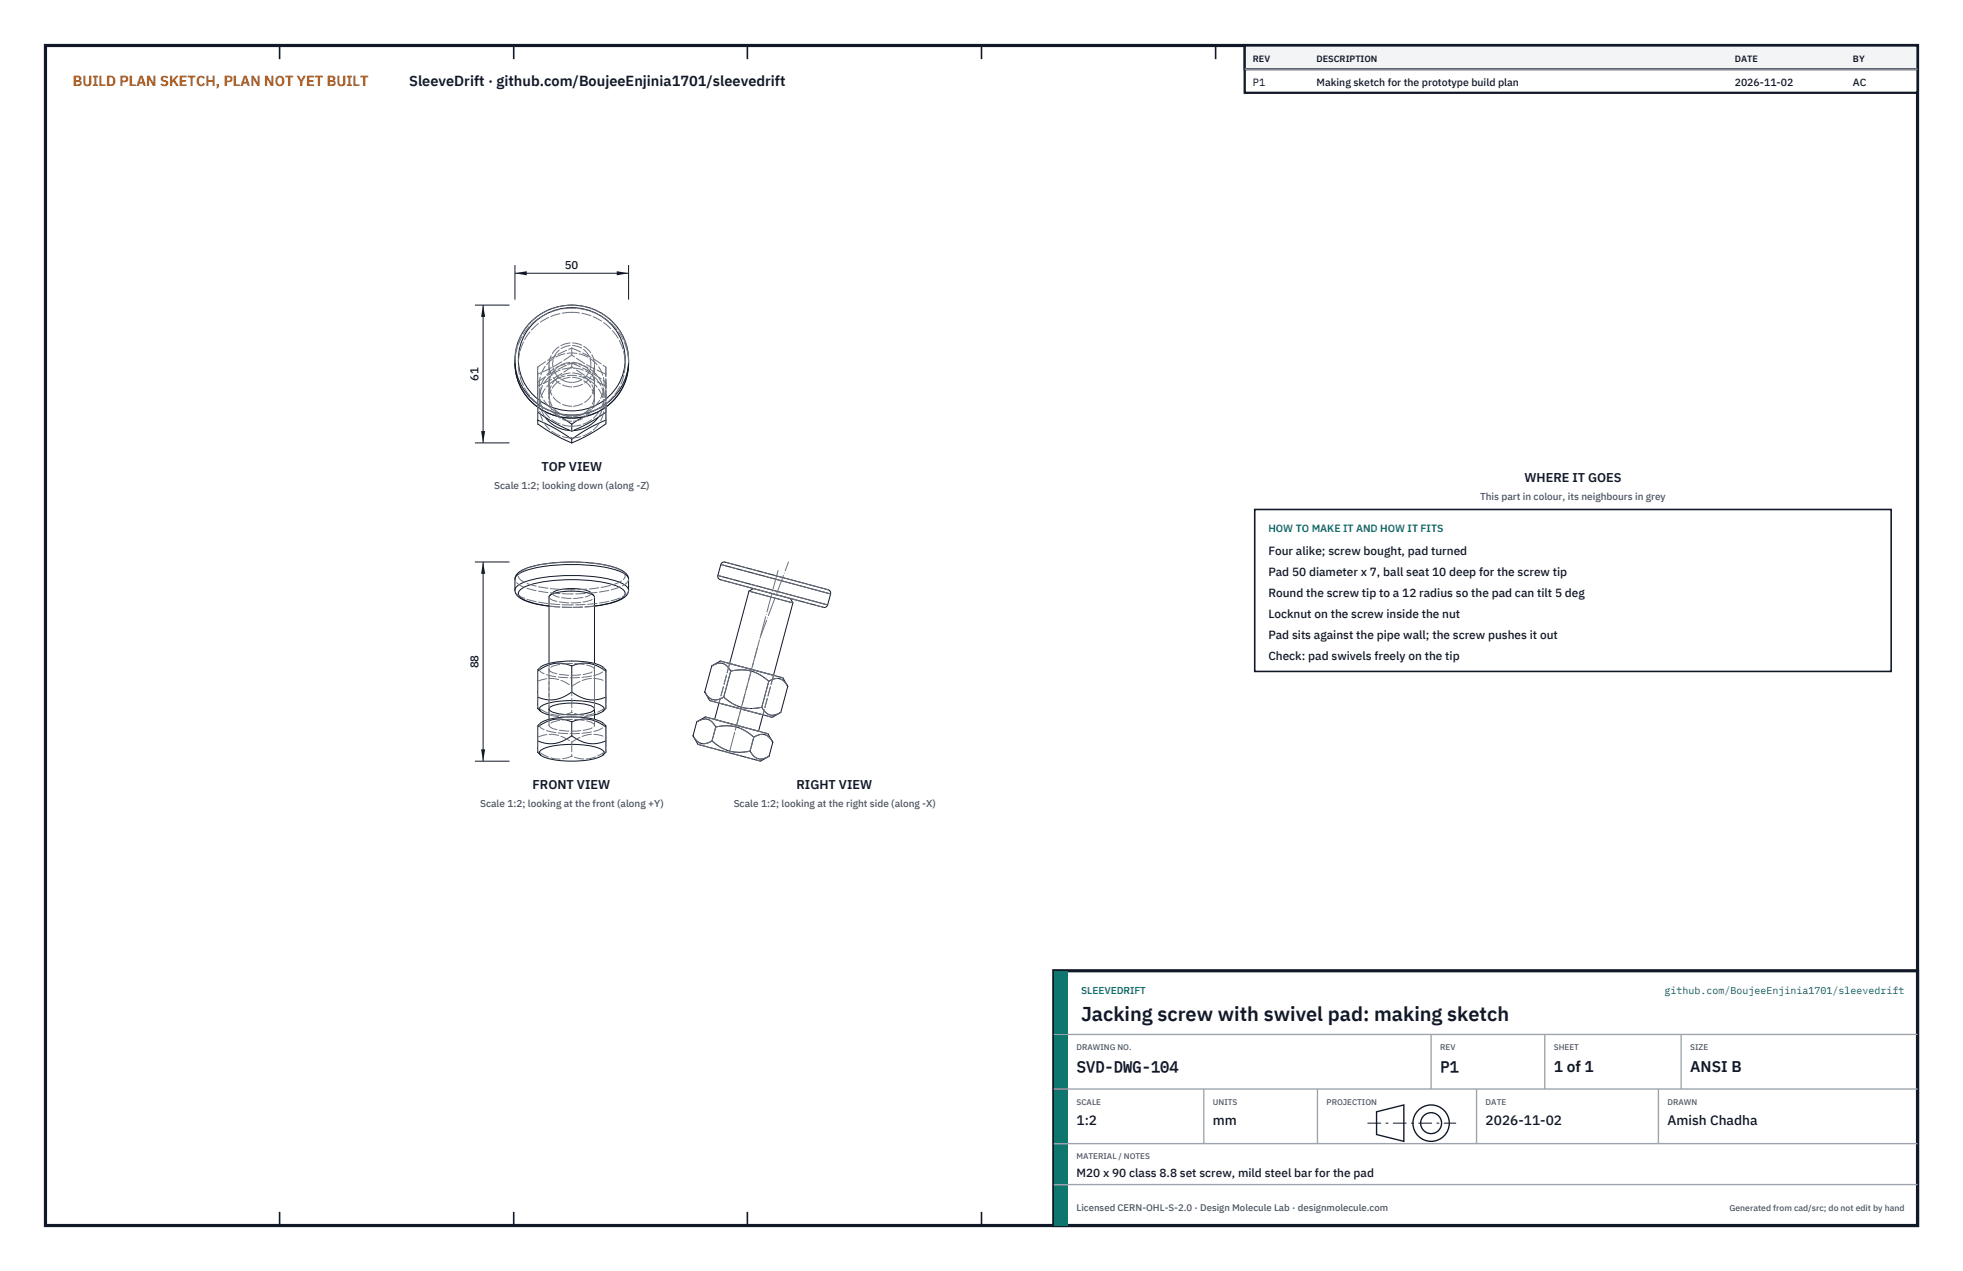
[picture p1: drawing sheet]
<svg xmlns="http://www.w3.org/2000/svg" width="432mm" height="279mm" viewBox="0 0 432 279" stroke-linecap="round" stroke-linejoin="round" font-family="sans-serif">
<path d="M10 10h411.8v259.4h-411.8z" fill="none" stroke="#111827" stroke-width=".7" stroke-linecap="butt"/>
<g fill="none" stroke="#111827" stroke-width=".35">
<path d="M61.5 10v3M113 10v3M164.4 10v3M215.9 10v3M267.4 10v3M318.9 10v3M370.3 10v3M61.5 266.4v3M113 266.4v3M164.4 266.4v3M215.9 266.4v3M267.4 266.4v3"/>
<path d="M318.9 266.4v3M370.3 266.4v3"/>
</g>
<g fill="none" stroke="#111727" stroke-width=".22">
<path d="M113.3 79.8a12.6 12.6 0 0 0 8.6 11.5 12.6 12.6 0 0 0 13.7-4 11.8 11.8 0 0 0 2.7-7.5M113.3 79.2a12.6 12.6 0 0 0 8.6 11.4 12.6 12.6 0 0 0 13.7-4 11.8 11.8 0 0 0 2.7-7.4M113.3 79.8a12.5 12.5 0 0 0 12.5 12.1 12.5 12.5 0 0 0 12.5-12.1M113.3 79.2a12.5 12.5 0 0 1 12.5-12.1 12.5 12.5 0 0 1 12.5 12.1M113.3 79.2v.6M117.7 70.7a11.8 11.8 0 0 1 12.8-2.1 11.8 11.8 0 0 1 7 10.9 11.8 11.8 0 0 1-11.7 10.8 11.8 11.8 0 0 1-11.8-10.8 11.1 11.1 0 0 1 3.7-8.8zM138.3 79.2v.6M118.3 90.6l3.7 2.4 3.8 1.8M118.3 92.4l3.7 1.7 3.8 2.4M118.3 92.4v.8l1.1 .8 3.1 1.8 3.3 1.6M118.3 90.6v1.8M118.3 89.5v1.1"/>
<path d="M119.9 91.7a7.2 7.2 0 0 0 5.6 3M123.5 91.7l2.3 1.5M125.8 93.2v1.6M125.8 96.5v.9M128.1 91.7l-2.3 1.5M131.6 91.7a7.2 7.2 0 0 1-5.5 3M133.3 90.6l-3.8 2.4-3.7 1.8M133.3 92.4l-3.8 1.7-3.7 2.4M133.3 90.6v1.8M133.3 92.4v.8l-1.2 .8-3.1 1.8-3.2 1.6M133.3 89.5v1.1M113.3 129.7a1.96 1.96 0 0 1 1.3-1.4 32.6 32.6 0 0 1 14.1-1.7 21.3 21.3 0 0 1 8.8 2l.7 .8 .1 .3"/>
<path d="M113.3 127.3a1.96 1.96 0 0 1 1.3-1.4 32.6 32.6 0 0 1 14.1-1.7 21.3 21.3 0 0 1 8.8 2l.7 .7 .1 .4M113.3 129.7a3.6 3.6 0 0 0 2.9 2.6l2.4 .6 2.2 .3a12 12 0 0 1-6.5-2 .98 .98 0 0 1 .2-1.6 17.2 17.2 0 0 1 8.1-2.1 33.2 33.2 0 0 1 13.2 1.4 1.93 1.93 0 0 1 1.7 1.9 5.1 5.1 0 0 1-3.5 1.8l-3.2 .6 3.9-.7a4.5 4.5 0 0 0 3.5-2.4l.1-.4M113.3 127.3a3.6 3.6 0 0 1 3-2.5 37.2 37.2 0 0 1 19.6 .2 3 3 0 0 1 2.4 2.3M113.3 127.3v2.4M121 130.9a12.8 12.8 0 0 1 8.1-.6l1.5 .6M121 130.9l-.2 .3v14.6M121 130.9a5.8 5.8 0 0 1 4.8-1.5 5.8 5.8 0 0 1 4.8 1.5M130.6 130.9l.2 .3v14.6M138.3 127.3v2.4M157.9 126.5l.1 .6 .4 .3 21.6 5.8a1.73 1.73 0 0 0 1.9 0l.2-.2M157.9 126.5l24.2 6.5M158.6 124.1l.2-.4 .7-.1 21.5 5.7a1.73 1.73 0 0 1 1.7 1v.3"/>
<path d="M158.6 124.1l24.1 6.5M158.6 124.1l-.7 2.4M164.8 129.9l9.6 2.6M164.8 129.9l-4.3 16M165.7 129.4l-.9 .5M173.8 131.6l.6 .9M174.4 132.5l-4.3 15.9M182.7 130.6l-.6 2.4M118.3 147.5v-.2a5.8 5.8 0 0 1 4.3-1.8 20.8 20.8 0 0 1 9.5 .8l1.2 1v.2M118.3 155.5v.2M118.3 159.8v-.2a5.8 5.8 0 0 1 4.3-1.8 20.8 20.8 0 0 1 9.5 .8l1.2 .9v.3M118.3 147.5v8.2"/>
<path d="M118.3 159.8v5.6M118.3 155.7l.6 .6M118.9 156.3l-.2-.2a.94 .94 0 0 1 .8-1.1 20.8 20.8 0 0 1 12.5 0 .94 .94 0 0 1 .8 1.1l-.2 .2M118.9 156.3l1.9 .9M120.8 155.8a1.67 1.67 0 0 1 1.4-.9 14.4 14.4 0 0 1 8.2 .4l.4 .5M120.8 155.8a1.67 1.67 0 0 0 1.4 1 14.4 14.4 0 0 0 8.2-.4l.4-.6M120.8 155.8v2.3M125.8 146.4a7 7 0 0 0-7.5 1.1M125.8 152.1a7 7 0 0 1-7.5 1.1M125.8 146.4a7 7 0 0 1 7.5 1.1M125.8 152.1a7 7 0 0 0 7.5 1.1M125.8 158.7a7 7 0 0 0-7.5 1.1"/>
<path d="M125.8 158.7a7 7 0 0 1 7.5 1.1M125.8 146.4v5.7M125.8 158.7v3.1M130.8 155.8v2.3M132.6 156.3l-1.8 .9M133.3 147.5v8.2l-.7 .6M133.3 159.8v5.6l-.7 .6M153.3 158.7a2.6 2.6 0 0 1 4.1 1.1M153.3 158.7l1.8-1.1 13.8 3.7 1.1 1.9M153.3 158.7l-.9 3.1M155 152.1a2.6 2.6 0 0 0 4.2 1.1M155 152.1l1.1 1.9 13.1 3.5 .7 .2 1.9-1.1"/>
<path d="M156.6 146.4a2.6 2.6 0 0 1 4.1 1.1M156.6 146.4l1.8-1.1 11.2 3 2.6 .7 1.1 1.9M156.6 146.4l-1.6 5.7M157.4 159.8a8.7 8.7 0 0 1 8.4 2.2M157.4 159.8l-.8 3.1M158.2 154.6l-1 3.5M159.2 153.2a8.7 8.7 0 0 0 8.4 2.3M160.7 147.5a8.7 8.7 0 0 1 8.4 2.3M160.7 147.5l-1.5 5.7M167.6 155.5a2.6 2.6 0 0 0 4.2 1.1M167.8 157.1l-.9 3.6M169.1 149.8a2.6 2.6 0 0 1 4.2 1.1"/>
<path d="M169.1 149.8l-1.5 5.7M173.3 150.9l-1.5 5.7M118.3 165.1v.3M118.3 165.4l.6 .6M118.9 166l-.2-.3a.94 .94 0 0 1 .8-1.1 20.8 20.8 0 0 1 12.5 0 .94 .94 0 0 1 .8 1.1l-.2 .3M118.9 166a14.3 14.3 0 0 0 7.6 1.3 11.7 11.7 0 0 0 6.1-1.3M125.8 161.8a7 7 0 0 1-7.5 1.1M125.8 161.8a7 7 0 0 0 7.5 1.1M152.4 161.8a2.6 2.6 0 0 0 4.2 1.1M152.4 161.8l1.1 1.8 2.6 .7 11.2 3 1.9-1.1M156.6 162.9a8.7 8.7 0 0 0 8.4 2.2M165 165.1a2.6 2.6 0 0 0 4.2 1.1"/>
<path d="M165.8 162a2.6 2.6 0 0 1 4.2 1.2M165.8 162l-.8 3.1M170 163.2l-.8 3"/>
</g>
<g fill="none" stroke="#6a7180" stroke-width=".22" stroke-dasharray="2.1 .5">
<path d="M125.8 76.5l3.7 1.8 3.8 2.4M125.8 78l-3.8 2.4-3.7 1.8M125.8 76.5v1.5M125.8 79.8l3.7 1.8 3.8 2.4M125.8 79.8v.8M125.8 67.7a12.3 12.3 0 0 0-12.5 12.1M125.8 67.1a12.3 12.3 0 0 0-12.5 12.1M125.8 68.7a11.3 11.3 0 0 0-11.3 8 11.3 11.3 0 0 0 4.9 12.9 11.7 11.7 0 0 0 12.5 .1 11.7 11.7 0 0 0 5.5-11.3 11.6 11.6 0 0 0-11.6-9.7M138.3 79.8a12.3 12.3 0 0 0-12.5-12.1M138.3 79.2a12.3 12.3 0 0 0-12.5-12.1M118.3 89.1v.4M118.3 80.7l3.7-2.4 3.8-1.8"/>
<path d="M118.3 89.1v-8.4M118.3 80.7v1.5M118.3 82.2v8.4M118.3 84l3.7-2.4 3.8-1.8M118.3 90.6v-6.6M118.3 84v.8M118.3 84.8v8.4M119.9 91.7a7 7 0 0 1 1.6-9.4 7 7 0 0 1 9.5 .8 6.7 6.7 0 0 1 .6 8.6M120.8 84.5a5 5 0 0 1 5-4.8 5 5 0 0 1 5 4.8M120.8 86.8a5 5 0 0 1 5-4.8 5 5 0 0 1 5 4.8M120.8 87.8a5 5 0 0 1 5-4.9 5 5 0 0 1 5 4.9M120.8 80.2a5 5 0 0 1 5-4.8 5 5 0 0 1 5 4.8"/>
<path d="M120.8 84.5v2.3M120.8 80.2v7.6M123.5 91.7l-2.6-1.4-2.6-1.2M125.8 91.4a6.9 6.9 0 0 1-7.1-7.8 6.9 6.9 0 0 1 8.7-5.8 6.9 6.9 0 0 1 5.4 7.5 6.9 6.9 0 0 1-7 6.1M125.8 93.7a6.9 6.9 0 0 1-7.1-7.8 6.9 6.9 0 0 1 8.7-5.8 6.9 6.9 0 0 1 5.4 7.6 6.9 6.9 0 0 1-7 6M125.8 89.3a4.9 4.9 0 0 1-5-4.8M125.8 91.6a4.9 4.9 0 0 1-5-4.8M125.8 94.7h-.3M125.8 80.6l-3.8 2.4-3.7 1.8M125.8 96.3a6.9 6.9 0 0 1-7.1-7.8 6.9 6.9 0 0 1 8.7-5.8 6.9 6.9 0 0 1 5.4 7.6 6.9 6.9 0 0 1-7 6M125.8 92.6a4.9 4.9 0 0 1-5-4.8M125.8 85a4.9 4.9 0 0 1-5-4.8"/>
<path d="M125.8 84.1a4.1 4.1 0 0 1-4.1-5.2 4.1 4.1 0 0 1 6.2-2.4 4 4 0 0 1 1.9 4.6 4 4 0 0 1-4 3M126.1 94.7h-.3M130.8 84.5a4.9 4.9 0 0 1-5 4.8M130.8 86.8a4.9 4.9 0 0 1-5 4.8M130.8 87.8a4.9 4.9 0 0 1-5 4.8M130.8 80.2a4.9 4.9 0 0 1-5 4.8M130.8 84.5v2.3M130.8 80.2v7.6M133.3 89.1l-2.7 1.2-2.5 1.4M133.3 80.7v8.4M133.3 90.6v-8.4M133.3 82.2l-3.8-1.8-3.7-2.4"/>
<path d="M133.3 89.1v.4M133.3 80.7v1.5M133.3 84v6.6M133.3 93.2v-8.4M133.3 84.8l-3.8-1.8-3.7-2.4M133.3 84v.8M120.8 131.2a1.67 1.67 0 0 0 1.4 1 14.4 14.4 0 0 0 8.2-.5l.4-.5M121.7 130.2l-.1 .2a1.71 1.71 0 0 0 1.8 1 12.4 12.4 0 0 0 6.2-.5l.4-.5-.2-.2M125.8 133.5l-5-.2M125.8 133a28.3 28.3 0 0 1-11.3-1.9 1.87 1.87 0 0 1-1.2-1.4M125.8 130.6a28.3 28.3 0 0 1-11.3-1.9 1.87 1.87 0 0 1-1.2-1.4M125.8 133.5l-5-.3"/>
<path d="M125.8 129.6a25.4 25.4 0 0 1-10.9-1.8 1.2 1.2 0 0 1-.9-1.2 1.2 1.2 0 0 1 .9-1.2 23.8 23.8 0 0 1 10.9-1.8 25.5 25.5 0 0 1 10.8 1.8 1.2 1.2 0 0 1 .9 1.2 1.2 1.2 0 0 1-.9 1.2 23.8 23.8 0 0 1-10.8 1.8M130.8 133.3l-5 .2M130.8 133.2l-5 .3M138.3 129.7a2.27 2.27 0 0 1-1.9 1.8 30.7 30.7 0 0 1-10.6 1.5M138.3 127.3a2.27 2.27 0 0 1-1.9 1.7 30.7 30.7 0 0 1-10.6 1.6M164.8 129.9l9.6 2.6M165.7 129.4l8.1 2.2M173.8 131.6l-8.1-2.2M181.1 133.5l-22.7-6.1M182.1 133l-24.2-6.5M182.2 129.6l-22.7-6M182.7 130.6l-24.1-6.5"/>
<path d="M118.3 149.8a7 7 0 0 1 7.5 1.1M118.3 147.3v2.5M118.3 149.8v5.7M118.3 159.5v2.5M118.9 146.7l-.2 .2a.94 .94 0 0 0 .8 1.1 20.8 20.8 0 0 0 12.5 0 .94 .94 0 0 0 .8-1.1l-.2-.2M118.9 158.9l-.2 .3a.94 .94 0 0 0 .8 1.1 20.8 20.8 0 0 0 12.5 0 .94 .94 0 0 0 .8-1.1l-.2-.3M120.8 157.2a23.8 23.8 0 0 0 10 0M120.8 147.2a1.67 1.67 0 0 0 1.4 .9 14.4 14.4 0 0 0 8.2-.4l.4-.5M120.8 159.4a1.67 1.67 0 0 0 1.4 1 14.4 14.4 0 0 0 8.2-.5l.4-.5M120.8 147.2v8.6M120.8 145.8v10M120.8 158.1v1.3"/>
<path d="M125.8 150.9a7 7 0 0 1 7.5-1.1M125.8 156.6a7 7 0 0 1-7.5-1.1M125.8 150.9v5.7M125.8 145.9l-2.8 .2a2.82 2.82 0 0 0-2.2 1.1M125.8 158.1l-2.8 .3a2.82 2.82 0 0 0-2.2 1M130.8 147.2a1.67 1.67 0 0 0-1.5-1l-3.5-.3M130.8 159.4a1.67 1.67 0 0 0-1.5-.9l-3.5-.4M130.8 147.2v8.6M130.8 145.8v10M130.8 158.1v1.3M133.3 149.8v-2.5M133.3 155.7v-.2"/>
<path d="M133.3 155.5a7 7 0 0 1-7.5 1.1M133.3 149.8v5.7M153.3 158.7a2.6 2.6 0 0 1 4.1 1.1M155.1 157.6l13.8 3.7M156.1 154l13.8 3.7M156.6 146.4a2.6 2.6 0 0 1 4.1 1.1M157.2 158.1l9.7 2.6M157.4 159.8l-.8 3.1M157.4 159.8a8.7 8.7 0 0 1 8.4 2.2M158.2 154.6l9.6 2.5M158.4 145.3l13.8 3.7M159.2 153.2a2.6 2.6 0 0 1-4.2-1.1"/>
<path d="M160.5 145.9l9.6 2.5M160.5 145.9l-2.3 8.7M160.7 147.5l-1.5 5.7M160.7 147.5a8.7 8.7 0 0 1 8.4 2.3M167.6 155.5a8.7 8.7 0 0 1-8.4-2.3M167.8 157.1l-9.6-2.5M169.1 149.8a2.6 2.6 0 0 1 4.2 1.1M169.1 149.8l-1.5 5.7M170.1 148.4l-9.6-2.5M170.1 148.4l-2.3 8.7M171.8 156.6a2.6 2.6 0 0 1-4.2-1.1M118.3 162a7 7 0 0 1 7.5 1.2"/>
<path d="M118.3 162v3.1M125.8 163.2a7 7 0 0 1 7.5-1.2M125.8 166.2a7 7 0 0 1-7.5-1.1M125.8 163.2v3M133.3 162v-2.5M133.3 165.4v-.3M133.3 165.1a7 7 0 0 1-7.5 1.1M133.3 162v3.1M153.5 163.6l13.8 3.7M156.6 162.9a2.6 2.6 0 0 1-4.2-1.1M165 165.1a8.7 8.7 0 0 1-8.4-2.2M165.8 162a2.6 2.6 0 0 1 4.2 1.2"/>
<path d="M165.8 162l-.8 3.1M166.9 160.7l-9.7-2.6M169.2 166.2a2.6 2.6 0 0 1-4.2-1.1"/>
</g>
<path d="M171.1 125.4l-10.6 39.9M166.6 142.5l-4.9 18M167.2 140.3l6.2-16.8" fill="none" stroke="#6a7180" stroke-width=".22" stroke-dasharray="4.2 .5 0 .5"/>
<path d="M113.3 58.3v7.6M138.3 58.3v7.6M113.3 60.1h25" fill="none" stroke="#111827" stroke-width=".22"/>
<path d="M113.3 60.1l2.6-.5v.9zM135.7 59.6v.9l2.6-.4z" fill="#111827"/>
<path d="M104.5 67.1h7.6M106.3 67.1v30.3M104.5 97.4h7.6" fill="none" stroke="#111827" stroke-width=".22"/>
<path d="M106.3 67.1l-.5 2.6h.9zM105.8 94.8h.9l-.4 2.6z" fill="#111827"/>
<path d="M104.5 123.5h7.6M106.3 123.5v43.8M104.5 167.3h7.6" fill="none" stroke="#111827" stroke-width=".22"/>
<path d="M106.3 123.5l-.5 2.6h.9zM105.8 164.7h.9l-.4 2.6z" fill="#111827"/>
<path d="M276 112h140v35.6h-140z" fill="#fff" stroke="#111827" stroke-width=".35"/>
<path d="M273.8 10h148v10.4h-148z" fill="#fff" stroke="#111827" stroke-width=".5"/>
<path d="M273.8 10h148v5.2h-148z" fill="#f3f4f6" stroke="#111827" stroke-width=".5"/>
<path d="M273.8 15.2h148" fill="none" stroke="#9ca3af" stroke-width=".3"/>
<path d="M231.8 213.4h190v56h-190z" fill="#fff" stroke="#111827" stroke-width=".7" stroke-linecap="butt"/>
<path d="M231.8 213.4h3v56h-3z" fill="#0f766e"/>
<path d="M231.8 227.4h190M231.8 239.4h190M264.8 239.4v12M289.8 239.4v12M314.8 227.4v12M324.8 239.4v12M339.8 227.4v12M364.8 239.4v12M369.8 227.4v12M231.8 251.4h190M231.8 260.4h190" fill="none" stroke="#9ca3af" stroke-width=".3"/>
<g fill="none" stroke="#111827" stroke-width=".3">
<path d="M302.8 244.4l6-1.5v8l-6-1.5z"/>
<circle cx="314.8" cy="246.9" r="4"/>
<circle cx="314.8" cy="246.9" r="2.3"/>
</g>
<path d="M300.8 246.9h19.5" fill="none" stroke="#111827" stroke-width=".22" stroke-dasharray="3 1 .6 1" stroke-linecap="butt"/>
<text font-size="4.4" fill="#111827" x="237.8" y="224.4">Jacking screw with swivel pad: making sketch</text>
<g font-size="3.4" fill="#111827">
<text x="236.8" y="235.6">SVD-DWG-104</text>
<text x="316.8" y="235.6">P1</text>
<text x="341.8" y="235.6">1 of 1</text>
<text x="371.8" y="235.6">ANSI B</text>
</g>
<text font-size="3.2" fill="#b45309" x="16" y="19">BUILD PLAN SKETCH, PLAN NOT YET BUILT</text>
<text font-size="3.2" fill="#111827" x="90" y="19">SleeveDrift · github.com/BoujeeEnjinia1701/sleevedrift</text>
<g font-size="3" fill="#111827">
<text x="236.8" y="247.2">1:2</text>
<text x="266.8" y="247.2">mm</text>
<text x="326.8" y="247.2">2026-11-02</text>
<text x="366.8" y="247.2">Amish Chadha</text>
</g>
<g font-size="2.8" fill="#111827">
<text x="119.1" y="103.4">TOP VIEW</text>
<text x="335.3" y="106">WHERE IT GOES</text>
<text x="117.2" y="173.4">FRONT VIEW</text>
<text x="175.2" y="173.4">RIGHT VIEW</text>
</g>
<g font-size="2.6" fill="#111827">
<text x="279" y="122">Four alike; screw bought, pad turned</text>
<text x="279" y="126.6">Pad 50 diameter x 7, ball seat 10 deep for the screw tip</text>
<text x="279" y="131.2">Round the screw tip to a 12 radius so the pad can tilt 5 deg</text>
<text x="279" y="135.8">Locknut on the screw inside the nut</text>
<text x="279" y="140.4">Pad sits against the pipe wall; the screw pushes it out</text>
<text x="279" y="145">Check: pad swivels freely on the tip</text>
<text x="236.8" y="258.8">M20 x 90 class 8.8 set screw, mild steel bar for the pad</text>
</g>
<g font-size="2.5" fill="#111827">
<text x="124.2" y="59.1">50</text>
<text x="105.3" y="83.7" transform="rotate(-90 105.3 83.7)">61</text>
<text x="105.3" y="146.9" transform="rotate(-90 105.3 146.9)">88</text>
</g>
<g font-size="2.3" fill="#111827">
<text x="275.6" y="18.8">P1</text>
<text x="289.6" y="18.8">Making sketch for the prototype build plan</text>
<text x="381.6" y="18.8">2026-11-02</text>
<text x="407.6" y="18.8">AC</text>
</g>
<text font-size="2.3" fill="#0f766e" x="279" y="117">HOW TO MAKE IT AND HOW IT FITS</text>
<g font-size="2.2" fill="#4b5563">
<text x="108.7" y="107.4">Scale 1:2; looking down (along -Z)</text>
<text x="325.6" y="110">This part in colour, its neighbours in grey</text>
<text x="105.6" y="177.4">Scale 1:2; looking at the front (along +Y)</text>
<text x="161.4" y="177.4">Scale 1:2; looking at the right side (along -X)</text>
</g>
<g font-size="2.2" fill="#0f766e">
<text x="237.8" y="218.4">SLEEVEDRIFT</text>
<text x="366.2" y="218.4">github.com/BoujeeEnjinia1701/sleevedrift</text>
</g>
<text font-size="2.1" fill="#4b5563" x="236.8" y="266.2">Licensed CERN-OHL-S-2.0 · Design Molecule Lab · designmolecule.com</text>
<g font-size="2" fill="#111827">
<text x="275.6" y="13.6">REV</text>
<text x="289.6" y="13.6">DESCRIPTION</text>
<text x="381.6" y="13.6">DATE</text>
<text x="407.6" y="13.6">BY</text>
</g>
<text font-size="1.9" fill="#4b5563" x="380.4" y="266.2">Generated from cad/src; do not edit by hand</text>
<g font-size="1.8" fill="#4b5563">
<text x="236.8" y="230.8">DRAWING NO.</text>
<text x="316.8" y="230.8">REV</text>
<text x="341.8" y="230.8">SHEET</text>
<text x="371.8" y="230.8">SIZE</text>
<text x="236.8" y="242.8">SCALE</text>
<text x="266.8" y="242.8">UNITS</text>
<text x="291.8" y="242.8">PROJECTION</text>
<text x="326.8" y="242.8">DATE</text>
<text x="366.8" y="242.8">DRAWN</text>
<text x="236.8" y="254.8">MATERIAL / NOTES</text>
</g>
</svg>
